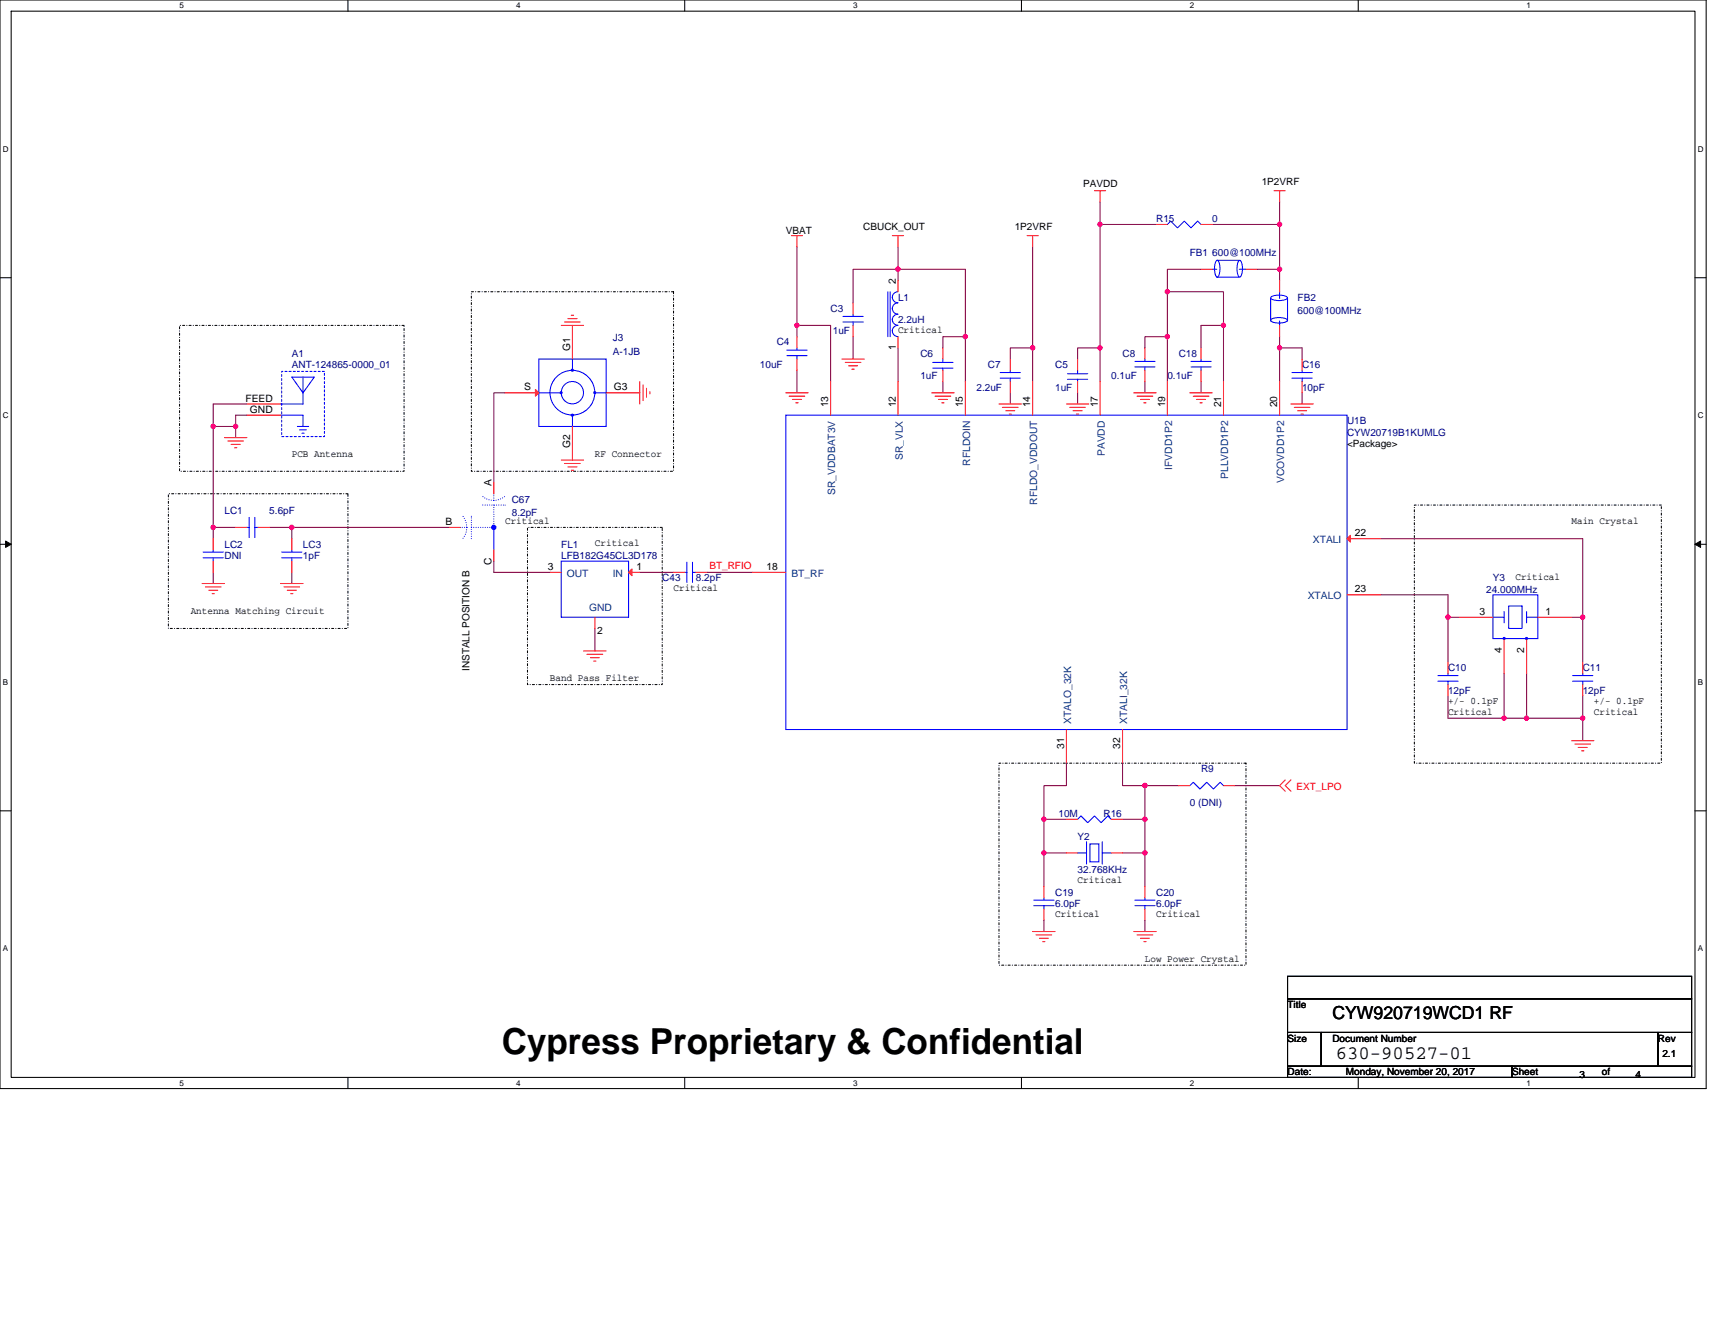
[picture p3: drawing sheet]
<svg xmlns="http://www.w3.org/2000/svg" width="279mm" height="216mm" viewBox="0 0 279 216" stroke-linecap="round" stroke-linejoin="round" font-family="sans-serif">
<path d="M0 0h278v177.4h-278zM1.8 1.8h274.3v173.8h-274.3z" fill="none" stroke="#000" stroke-width=".17"/>
<g fill="#fff">
<path d="M29.3 .2h.7v1.5h-.7z"/>
<path d="M29.3 175.7h.7v1.5h-.7z"/>
</g>
<path d="M56.7 0v1.8M56.7 175.6v1.8" fill="none" stroke="#000" stroke-width=".17"/>
<g fill="#fff">
<path d="M84.1 .2h.7v1.5h-.7z"/>
<path d="M84.1 175.7h.7v1.5h-.7z"/>
</g>
<path d="M111.5 0v1.8M111.5 175.6v1.8" fill="none" stroke="#000" stroke-width=".17"/>
<g fill="#fff">
<path d="M139 .2h.7v1.5h-.7z"/>
<path d="M139 175.7h.7v1.5h-.7z"/>
</g>
<path d="M166.4 0v1.8M166.4 175.6v1.8" fill="none" stroke="#000" stroke-width=".17"/>
<g fill="#fff">
<path d="M193.8 .2h.8v1.5h-.8z"/>
<path d="M193.8 175.7h.8v1.5h-.8z"/>
</g>
<path d="M221.3 0v1.8M221.3 175.6v1.8" fill="none" stroke="#000" stroke-width=".17"/>
<g fill="#fff">
<path d="M248.7 .2h.7v1.5h-.7z"/>
<path d="M248.7 175.7h.7v1.5h-.7z"/>
<path d="M.5 23.5h.9v1.5h-.9z"/>
<path d="M276.6 23.5h1v1.5h-1z"/>
<path d="M.5 67h.9v1.4h-.9z"/>
<path d="M276.6 67h1v1.4h-1z"/>
</g>
<path d="M0 45.3h1.8M276.1 45.3h1.9" fill="none" stroke="#000" stroke-width=".17"/>
<g fill="#fff">
<path d="M.5 110.4h.8v1.5h-.8z"/>
<path d="M276.6 110.4h.9v1.5h-.9z"/>
</g>
<path d="M0 88.7h1.8M276.1 88.7h1.9" fill="none" stroke="#000" stroke-width=".17"/>
<path d="M.9 88.2l.9 .5-.9 .5zM276.1 88.7l1-.5v1z" fill="#000" stroke="#000" stroke-width=".16"/>
<g fill="#fff">
<path d="M.5 153.8h.8v1.5h-.8z"/>
<path d="M276.6 153.8h.9v1.5h-.9z"/>
</g>
<path d="M0 132.1h1.8M276.1 132.1h1.9M209.8 159.1h65.8v3.7h-65.8zM209.8 162.8h65.8v5.4h-65.8zM209.8 168.2h5.4v5.5h-5.4zM209.8 173.7h36.5v1.9h-36.5zM215.2 168.2h54.9v5.5h-54.9zM246.3 173.7h29.3v1.9h-29.3zM270.1 168.2h5.5v5.5h-5.5z" fill="none" stroke="#000" stroke-width=".17"/>
<path d="M29.3 53h36.5v23.8h-36.5zM76.8 47.5h32.9v29.3h-32.9zM27.4 80.5h29.3v21.9h-29.3zM85.9 85.9h22v25.6h-22zM230.4 82.3h40.3v42.1h-40.3zM162.8 124.4h40.2v32.9h-40.2z" fill="none" stroke="#000" stroke-width=".17" stroke-dasharray=".3 .3 0 .3"/>
<g fill="none" stroke="#800040" stroke-width=".17">
<path d="M179.2 32.9v3.7M188.4 36.6h-9.2v20.1M197.5 36.6h11v7.3M208.5 32.9v3.7M129.8 40.2v12.8M129.8 53v1.9M129.8 53h5.5v9.2M139 54.9v3.6M146.3 43.9h11v11M146.3 43.9h-7.3v5.5M146.3 56.7v5.5M146.3 40.2v3.7"/>
<path d="M146.3 43.9v1.8M153.6 56.7v-1.8h3.7v7.3M164.6 58.5v-1.8h3.6v5.5M168.2 40.2v16.5M175.6 58.5v-1.8h3.6v5.5M190.2 54.9h-3.7v1.8M190.2 54.9v7.3M190.2 47.5h9.1v5.5M190.2 47.5v7.4M195.7 43.9h-5.5v3.6M199.3 53h-3.6v3.7M199.3 53v9.2"/>
<path d="M204.8 43.9h3.7M208.5 54.9v1.8M208.5 56.7h3.6v1.8M208.5 56.7v5.5M208.5 43.9v1.8M34.7 69.5h3.7M34.7 69.5v16.4M38.4 69.5v1.8M40.2 65.8h-5.5v3.7M40.2 67.6h-1.8v1.9M82.3 64h-1.8v14.6M129.8 60.3v3.7"/>
<path d="M153.6 62.2v1.8M164.6 64v1.8M175.6 64v1.8M186.5 62.2v1.8M195.7 62.2v1.8M212.1 64v1.8M34.7 85.9h3.7M34.7 85.9v1.9M34.7 93.3v1.8M43.9 85.9h3.6M47.5 85.9v1.9M47.5 93.3v1.8"/>
<path d="M47.5 85.9h25.7M80.5 91.4v1.9h9.1M104.2 93.3h5.5M115.2 93.3h7.3M224.9 96.9h11v3.7M224.9 87.8h33v12.8M96.9 102.4v3.7M235.9 113.4v3.6h9.1M235.9 100.6h1.8M235.9 100.6v7.3M245 109.7v7.3M245 117h3.7"/>
<path d="M248.7 117h9.2M248.7 109.7v7.3M256 100.6h1.9M257.9 117v3.7M257.9 113.4v3.6M257.9 100.6v7.3M170.1 133.5v5.5M170.1 139h3.6M170.1 139v5.5M173.7 124.4v3.6h-3.6v5.5h3.6M182.9 133.5h3.6M182.9 139h3.6"/>
<path d="M182.9 124.4v3.6h3.6v5.5M186.5 128h5.5M186.5 133.5v5.5M186.5 139v5.5M201.2 128h7.3M170.1 149.9v1.9M186.5 149.9v1.9"/>
</g>
<g fill="#f0f" stroke="#f0f" stroke-width=".17">
<circle cx="208.5" cy="56.7" r=".35"/>
<circle cx="190.2" cy="47.5" r=".35"/>
<circle cx="190.2" cy="54.8" r=".36"/>
<circle cx="199.3" cy="53" r=".35"/>
<circle cx="168.2" cy="56.7" r=".36"/>
<circle cx="157.2" cy="54.8" r=".36"/>
<circle cx="146.3" cy="43.9" r=".36"/>
<circle cx="129.8" cy="53" r=".35"/>
<circle cx="47.5" cy="85.9" r=".36"/>
<circle cx="38.4" cy="69.5" r=".35"/>
<circle cx="34.7" cy="69.5" r=".35"/>
<circle cx="186.5" cy="128" r=".36"/>
<circle cx="186.5" cy="133.5" r=".36"/>
<circle cx="186.5" cy="139" r=".36"/>
<circle cx="170.1" cy="133.5" r=".35"/>
<circle cx="170.1" cy="139" r=".35"/>
<circle cx="208.5" cy="36.6" r=".36"/>
<circle cx="208.5" cy="43.9" r=".35"/>
<circle cx="179.2" cy="36.6" r=".36"/>
<circle cx="179.2" cy="56.7" r=".35"/>
<circle cx="235.9" cy="100.6" r=".36"/>
<circle cx="245" cy="117" r=".35"/>
<circle cx="248.7" cy="117" r=".35"/>
<circle cx="257.8" cy="117" r=".35"/>
<circle cx="257.8" cy="100.6" r=".36"/>
<circle cx="34.7" cy="85.9" r=".36"/>
</g>
<g fill="none" stroke="#f00" stroke-width=".17">
<path d="M128.9 38.4h1.8M129.8 38.4v1.8M145.4 38.4h1.8M146.3 38.4v1.8M167.3 38.4h1.9M168.2 38.4v1.8M178.3 31.1h1.8M179.2 31.1v1.8M188.4 36.6h1.8M195.7 36.6h1.8M207.6 31.1h1.8M208.5 31.1v1.8"/>
<path d="M91.4 53h3.7M92 52.5h2.5M92.5 51.9h1.5M93.1 51.4h.4M93.3 53v5.5M129.8 54.9v1.8M129.8 58.5v1.8M137.2 58.5h3.6M137.7 59.1h2.6M138.2 59.6h1.5M139 49.4v1.8M139 53v1.9"/>
<path d="M146.3 54.9v1.8M146.3 45.7v1.8M153.6 56.7v1.8M164.6 58.5v1.8M175.6 58.5v1.8M186.5 56.7v1.8M195.7 56.7v1.8M195.7 43.9h1.8M203 43.9h1.8M208.5 45.7v1.8M208.5 53v1.9M212.1 58.5v1.8"/>
<path d="M36.6 71.3h3.6M37.1 71.9h2.6M37.7 72.4h1.4M38.2 73h.4M40.2 67.6h5.5M40.2 65.8h5.5M80.5 78.6v1.9M82.3 64h5.5M91.4 75h3.7M92 75.5h2.5M92.5 76.1h1.5M93.1 76.6h.4"/>
<path d="M93.3 69.5v5.5M98.7 64h5.5M104.2 62.2v3.6M104.8 62.7v2.6M105.3 63.3v1.4M105.9 63.8v.4M128 64h3.7M128.6 64.6h2.5M129.1 65.1h1.5M129.6 65.6h.4M135.3 62.2v5.4M138.8 60.2h.4"/>
<path d="M146.3 62.2v5.4M151.8 64h3.6M152.3 64.6h2.6M152.9 65.1h1.4M153.4 65.6h.4M153.6 60.3v1.9M157.3 62.2v5.4M162.8 65.8h3.6M163.3 66.4h2.6M163.9 66.9h1.4M164.4 67.5h.4M164.6 62.2v1.8"/>
<path d="M168.2 62.2v5.4M173.7 65.8h3.7M174.3 66.4h2.5M174.8 66.9h1.5M175.4 67.5h.3M175.6 62.2v1.8M179.2 62.2v5.4M184.7 64h3.7M185.3 64.6h2.5M185.8 65.1h1.5M186.4 65.6h.3M186.5 60.3v1.9"/>
<path d="M190.2 62.2v5.4M193.8 64h3.7M194.4 64.6h2.6M194.9 65.1h1.5M195.5 65.6h.4M195.7 60.3v1.9M199.3 62.2v5.4M208.5 62.2v5.4M210.3 65.8h3.7M210.9 66.4h2.5M211.4 66.9h1.5M211.9 67.5h.4"/>
<path d="M212.1 62.2v1.8M32.9 95.1h3.7M33.5 95.6h2.5M34 96.2h1.5M34.6 96.7h.3M34.7 87.8v1.8M34.7 91.4v1.9M38.4 85.9h1.8M42.1 85.9h1.8M45.7 95.1h3.7M46.3 95.6h2.5M46.8 96.2h1.5"/>
<path d="M47.3 96.7h.4M47.5 87.8v1.8M47.5 91.4v1.9M73.2 85.9h1.8M80.5 89.6v1.8M89.6 93.3h1.8M102.4 93.3h1.8M109.7 93.3h1.8M113.4 93.3h1.8M122.5 93.3h5.5M219.5 87.8h5.4M219.5 96.9h5.4"/>
<path d="M95.1 106.1h3.6M95.6 106.6h2.6M96.2 107.2h1.4M96.7 107.7h.4M96.9 100.6v1.8M173.7 118.9v5.5M182.9 118.9v5.5M235.9 107.9v1.8M235.9 111.5v1.9M237.7 100.6h5.5M245 104.2v5.5M248.7 104.2v5.5"/>
<path d="M250.5 100.6h5.5M257.9 107.9v1.8M257.9 111.5v1.9M173.7 133.5h1.9M173.7 139h1.9M181 139h1.9M181 133.5h1.9M192 128h1.8M199.3 128h1.9M209.4 127.1l-.9 .9 .9 .9M210.3 127.1l-.9 .9 .9 .9M256 120.7h3.7"/>
<path d="M256.6 121.2h2.5M257.1 121.8h1.5M257.7 122.3h.3M168.2 151.8h3.7M168.8 152.3h2.5M169.3 152.9h1.5M169.9 153.4h.3M170.1 144.5v1.8M170.1 148.1v1.8M184.7 151.8h3.7M185.3 152.3h2.5M185.8 152.9h1.5"/>
<path d="M186.4 153.4h.3M186.5 144.5v1.8M186.5 148.1v1.8"/>
</g>
<g fill="none" stroke="#00f" stroke-width=".17" stroke-dasharray="0 .3">
<path d="M75 85.9h.1M75.4 87.7l.5-1 .2-.8M76.1 85.9l-.3-1.1-.4-.7M76.1 85.9h-1.1M76.8 85.9h3.7M76.8 87.8v-3.7M76.8 84.1h.1M78.6 82.3h3.7M78.7 80.9l.6 .4 1.1 .2M80.4 81.5l.8-.1 1-.5M80.5 85.9h.1M80.5 82.3v3.6"/>
<path d="M80.5 81.6v-1.1M80.5 80.5h.1M82.3 82.3h.1"/>
</g>
<g fill="#00f" stroke="#00f" stroke-width=".17">
<path d="M248.6 103.9h.2v.3h-.2z" fill-rule="evenodd"/>
<path d="M93.1 67.5h.3v.3h-.3z" fill-rule="evenodd"/>
<path d="M93.1 60.2h.3v.2h-.3z" fill-rule="evenodd"/>
<circle cx="80.4" cy="85.9" r=".36"/>
<circle cx="245" cy="104" r=".17"/>
<circle cx="91.4" cy="64" r=".17"/>
<circle cx="96.9" cy="64" r=".17"/>
</g>
<g fill="none" stroke="#00f" stroke-width=".17">
<path d="M190.2 36.6l.5-.6 1.1 1.1 1.1-1.1 1.1 1.1 1.1-1.1 .6 .6M87.8 58.5h10.9v11h-10.9zM93.3 58.5v1.8M128.2 58h3.3M128.2 57h3.3M129.8 56.7v.3M129.8 58v.5M137.3 52.5h3.3M137.3 51.6h3.3M139 51.2v.4M139 52.5v.5M144.7 47.5v7.4"/>
<path d="M145 47.5v7.4M146.3 53a.91 .91 0 0 0-.9 .9 .91 .91 0 0 0 .9 .9M146.3 49.4a.92 .92 0 0 0-.9 .9 .92 .92 0 0 0 .9 .9 .9 .9 0 0 0-.9 .9 .9 .9 0 0 0 .9 .9M146.3 47.5a.9 .9 0 0 0-.9 .9 .9 .9 0 0 0 .9 .9M152 59.1h3.3M152 60h3.3M153.6 60v.3M153.6 58.5v.6M184.9 59.8h3.3M184.9 58.9h3.3M186.5 58.5v.4M186.5 59.8v.5"/>
<path d="M194 59.8h3.3M194 58.9h3.3M195.7 58.5v.4M195.7 59.8v.5M197.5 43.9h.7M198.1 42.5l.2-.1a2.32 2.32 0 0 1 0 2.7 1.41 1.41 0 0 1-.4-1.3zM198.2 45.2h3.7M198.2 42.4h3.7M201.8 42.5l.2-.1a2.32 2.32 0 0 1 0 2.7 1.41 1.41 0 0 1-.5-1.3zM201.9 43.9h1.1M207 48.6v3.7M207.1 48.4a3.1 3.1 0 0 1 2.5 0l.1 .1a2.32 2.32 0 0 1-2.7 0z"/>
<path d="M207.1 52a3.1 3.1 0 0 1 2.5 0l.1 .2a2.32 2.32 0 0 1-2.7 0zM208.5 47.5v1.1M208.5 52.3v.7M209.8 48.6v3.7M45.7 67.6h3.7v1.9M47.5 61.4h3.7l-1.8 2.6zM48.5 69.5h1.8M48.8 70h1.1M49.2 70.6h.4M49.4 61.4v4.4h-3.7M87.8 64h3.6M93.3 67.6v1.9"/>
<path d="M96.9 64h1.8M128 67.6h91.5v51.3h-91.5zM162.9 61.6h3.3M162.9 60.7h3.3M164.6 60.3v.4M164.6 61.6v.6M173.9 60.9h3.3M173.9 61.8h3.3M175.6 61.8v.4M175.6 60.3v.6M210.5 61.6h3.3M210.5 60.7h3.3"/>
<path d="M212.1 60.3v.4M212.1 61.6v.6M33.1 90.9h3.3M33.1 90h3.3M34.7 89.6v.4M34.7 90.9v.5M40.2 85.9h.4M40.6 84.3v3.3M41.5 85.9h.6M41.5 84.3v3.3M45.9 90.9h3.3M45.9 90h3.3"/>
<path d="M47.5 89.6v.4M47.5 90.9v.5M80.5 85.9v3.7M91.4 91.4h11v9.2h-11zM111.5 93.3h.4M111.9 91.6v3.3M112.8 91.6v3.3M112.8 93.3h.6M243.2 96.9h7.3v7.2h-7.3zM245 99.7v1.8M245.8 98.7h2.2v3.7h-2.2zM248.7 99.7v1.8"/>
<path d="M234.3 111h3.3M234.3 110.1h3.3M235.9 109.7v.4M235.9 111v.5M243.2 100.6h1.8M248.7 100.6h1.8M256.2 111h3.3M256.2 110.1h3.3M257.9 109.7v.4M257.9 111v.5M175.6 133.5l.5-.6 1.1 1.1 1.1-1.1 1.1 1.1 1.1-1.1 .5 .6M175.6 139h1.4"/>
<path d="M177 137.2v3.6M177.6 137.5h1.4v2.9h-1.4zM179.6 137.2v3.6M179.6 139h1.4M193.8 128l.6-.5 1.1 1.1 1.1-1.1 1.1 1.1 1.1-1.1 .5 .5M168.4 147.6h3.3M168.4 146.7h3.3M170.1 146.3v.4M170.1 147.6v.5M184.9 147.6h3.3M184.9 146.7h3.3M186.5 146.3v.4"/>
<path d="M186.5 147.6v.5"/>
<circle cx="93.2" cy="64" r="1.82"/>
<circle cx="93.3" cy="64" r="3.6"/>
</g>
<g fill="#f00" stroke="#f00" stroke-width=".17">
<path d="M102.4 93.3l.6-.6v1.1z"/>
<path d="M87.2 63.5l.6 .5-.6 .6z"/>
<path d="M219.5 87.8l.5-.6v1.1z"/>
</g>
<path d="M45.9 60.5h7v10.6h-7z" fill="none" stroke="#00f" stroke-width=".17" stroke-dasharray=".3 .3"/>
<text font-size="5.8" x="81.7" y="171.7">Cypress Proprietary &amp; Confidential</text>
<text font-size="3.1" x="217.6" y="172.5">630-90527-01</text>
<text font-size="2.9" x="217.1" y="166.1">CYW920719WCD1 RF</text>
<g font-size="1.7">
<text x="145.9" y="46.3" transform="rotate(-90 145.9 46.3)">2</text>
<text x="92.9" y="57.2" transform="rotate(-90 92.9 57.2)">G1</text>
<text x="145.9" y="57.1" transform="rotate(-90 145.9 57.1)">1</text>
<text x="40" y="65.4">FEED</text>
<text x="85.4" y="63.6">S</text>
<text x="100" y="63.6">G3</text>
<text x="40.7" y="67.3">GND</text>
<text x="134.9" y="66.4" transform="rotate(-90 134.9 66.4)">13</text>
<text x="145.9" y="66.4" transform="rotate(-90 145.9 66.4)">12</text>
<text x="156.9" y="66.4" transform="rotate(-90 156.9 66.4)">15</text>
<text x="167.9" y="66.4" transform="rotate(-90 167.9 66.4)">14</text>
<text x="178.8" y="66.4" transform="rotate(-90 178.8 66.4)">17</text>
<text x="189.8" y="66.4" transform="rotate(-90 189.8 66.4)">19</text>
<text x="198.9" y="66.4" transform="rotate(-90 198.9 66.4)">21</text>
<text x="208.1" y="66.4" transform="rotate(-90 208.1 66.4)">20</text>
<text x="92.9" y="73" transform="rotate(-90 92.9 73)">G2</text>
<text x="80.1" y="79.2" transform="rotate(-90 80.1 79.2)">A</text>
<text x="72.6" y="85.6">B</text>
<text x="220.7" y="87.4">22</text>
<text x="80.1" y="92.1" transform="rotate(-90 80.1 92.1)">C</text>
<text x="89.2" y="92.9">3</text>
<text x="103.7" y="92.9">1</text>
<text x="124.9" y="92.9">18</text>
<text x="220.7" y="96.5">23</text>
<text x="241" y="100.2">3</text>
<text x="251.8" y="100.2">1</text>
<text x="97.3" y="103.3">2</text>
<text x="244.7" y="106.4" transform="rotate(-90 244.7 106.4)">4</text>
<text x="248.3" y="106.4" transform="rotate(-90 248.3 106.4)">2</text>
<text x="173.4" y="122" transform="rotate(-90 173.4 122)">31</text>
<text x="182.5" y="122" transform="rotate(-90 182.5 122)">32</text>
</g>
<g font-size="1.7" fill="#004080">
<text x="147.1" y="75" transform="rotate(-90 147.1 75)">SR_VLX</text>
<text x="158" y="75.9" transform="rotate(-90 158 75.9)">RFLDOIN</text>
<text x="180" y="74.3" transform="rotate(-90 180 74.3)">PAVDD</text>
<text x="190.9" y="76.6" transform="rotate(-90 190.9 76.6)">IFVDD1P2</text>
<text x="136.1" y="80.7" transform="rotate(-90 136.1 80.7)">SR_VDDBAT3V</text>
<text x="169" y="82.2" transform="rotate(-90 169 82.2)">RFLDO_VDDOUT</text>
<text x="200.1" y="78.1" transform="rotate(-90 200.1 78.1)">PLLVDD1P2</text>
<text x="209.2" y="78.7" transform="rotate(-90 209.2 78.7)">VCOVDD1P2</text>
<text x="213.9" y="88.5">XTALI</text>
<text x="92.4" y="94">OUT</text>
<text x="99.8" y="94">IN</text>
<text x="128.9" y="94">BT_RF</text>
<text x="96" y="99.6">GND</text>
<text x="213" y="97.7">XTALO</text>
<text x="174.5" y="118" transform="rotate(-90 174.5 118)">XTALO_32K</text>
<text x="183.6" y="118" transform="rotate(-90 183.6 118)">XTALI_32K</text>
</g>
<g font-size="1.6">
<text x="176.5" y="30.5">PAVDD</text>
<text x="205.5" y="30.2">1P2VRF</text>
<text x="128" y="38.1">VBAT</text>
<text x="140.6" y="37.5">CBUCK_OUT</text>
<text x="165.3" y="37.5">1P2VRF</text>
<text x="146.3" y="54.3">Critical</text>
<text x="47.5" y="74.4">PCB Antenna</text>
<text x="96.9" y="74.4">RF Connector</text>
<text x="219.5" y="72.8">&lt;Package&gt;</text>
<text x="82.3" y="85.4">Critical</text>
<text x="96.9" y="89">Critical</text>
<text x="256" y="85.4">Main Crystal</text>
<text x="246.9" y="94.5">Critical</text>
<text x="31.1" y="100">Antenna Matching Circuit</text>
<text x="109.7" y="96.4">Critical</text>
<text x="76.5" y="109.3" transform="rotate(-90 76.5 109.3)">INSTALL POSITION B</text>
<text x="89.6" y="111">Band Pass Filter</text>
<text x="235.9" y="116.5">Critical</text>
<text x="235.9" y="114.6">+/- 0.1pF</text>
<text x="259.7" y="116.5">Critical</text>
<text x="259.7" y="114.6">+/- 0.1pF</text>
<text x="175.6" y="143.9">Critical</text>
<text x="171.9" y="149.4">Critical</text>
<text x="188.4" y="149.4">Critical</text>
<text x="186.5" y="156.7">Low Power Crystal</text>
<text x="209.8" y="164.2">Title</text>
<text x="209.8" y="169.7">Size</text>
<text x="217.1" y="169.7">Document Number</text>
<text x="270.1" y="169.7">Rev</text>
<text x="270.8" y="172.3">2.1</text>
<text x="209.8" y="175.2">Date:</text>
<text x="219.3" y="175.2">Monday, November 20, 2017</text>
<text x="246.3" y="175.2">Sheet</text>
<text x="257.3" y="175.6">3</text>
<text x="261" y="175.2">of</text>
<text x="266.4" y="175.6">4</text>
</g>
<g font-size="1.6" fill="#000080">
<text x="188.4" y="36.2">R15</text>
<text x="193.8" y="41.7">FB1 600@100MHz</text>
<text x="197.5" y="36.2">0</text>
<text x="135.3" y="50.8">C3</text>
<text x="146.3" y="49">L1</text>
<text x="146.3" y="52.7">2.2uH</text>
<text x="211.4" y="49">FB2</text>
<text x="211.4" y="51.2">600@100MHz</text>
<text x="47.5" y="58.2">A1</text>
<text x="47.5" y="60">ANT-124865-0000_01</text>
<text x="99.8" y="55.6">J3</text>
<text x="99.8" y="57.8">A-1JB</text>
<text x="123.8" y="60">10uF</text>
<text x="126.5" y="56.2">C4</text>
<text x="135.7" y="54.5">1uF</text>
<text x="149.9" y="58.2">C6</text>
<text x="160.9" y="60">C7</text>
<text x="171.9" y="60">C5</text>
<text x="182.9" y="58.2">C8</text>
<text x="192" y="58.2">C18</text>
<text x="212.1" y="60">C16</text>
<text x="149.9" y="61.8">1uF</text>
<text x="159.1" y="63.6">2.2uF</text>
<text x="171.9" y="63.6">1uF</text>
<text x="181" y="61.8">0.1uF</text>
<text x="190.2" y="61.8">0.1uF</text>
<text x="212.1" y="63.6">10pF</text>
<text x="219.5" y="69.1">U1B</text>
<text x="219.5" y="71">CYW20719B1KUMLG</text>
<text x="36.6" y="83.8">LC1</text>
<text x="43.9" y="83.8">5.6pF</text>
<text x="83.4" y="81.9">C67</text>
<text x="36.6" y="89.3">LC2</text>
<text x="49.4" y="89.3">LC3</text>
<text x="83.4" y="84.1">8.2pF</text>
<text x="91.4" y="89.3">FL1</text>
<text x="36.6" y="91.1">DNI</text>
<text x="49.4" y="91.1">1pF</text>
<text x="91.4" y="91.1">LFB182G45CL3D178</text>
<text x="107.9" y="94.7">C43</text>
<text x="113.4" y="94.7">8.2pF</text>
<text x="243.2" y="94.7">Y3</text>
<text x="242.1" y="96.6">24.000MHz</text>
<text x="235.9" y="109.4">C10</text>
<text x="235.9" y="113">12pF</text>
<text x="257.9" y="109.4">C11</text>
<text x="257.9" y="113">12pF</text>
<text x="195.7" y="125.8">R9</text>
<text x="193.8" y="131.3">0 (DNI)</text>
<text x="172.4" y="133.1">10M</text>
<text x="175.6" y="136.8">Y2</text>
<text x="179.8" y="133.1">R16</text>
<text x="175.6" y="142.3">32.768KHz</text>
<text x="171.9" y="145.9">C19</text>
<text x="171.9" y="147.8">6.0pF</text>
<text x="188.4" y="145.9">C20</text>
<text x="188.4" y="147.8">6.0pF</text>
</g>
<g font-size="1.6" fill="#f00">
<text x="115.6" y="92.8">BT_RFIO</text>
<text x="211.2" y="128.8">EXT_LPO</text>
</g>
<g font-size="1.3">
<text x="29.3" y="1.4">5</text>
<text x="84.1" y="1.4">4</text>
<text x="139" y="1.4">3</text>
<text x="193.8" y="1.4">2</text>
<text x="248.7" y="1.4">1</text>
<text x=".5" y="24.7">D</text>
<text x="276.6" y="24.7">D</text>
<text x=".5" y="68.2">C</text>
<text x="276.6" y="68.2">C</text>
<text x=".5" y="111.6">B</text>
<text x="276.6" y="111.6">B</text>
<text x=".5" y="155">A</text>
<text x="276.6" y="155">A</text>
<text x="29.3" y="176.9">5</text>
<text x="84.1" y="176.9">4</text>
<text x="139" y="176.9">3</text>
<text x="193.8" y="176.9">2</text>
<text x="248.7" y="176.9">1</text>
</g>
</svg>
